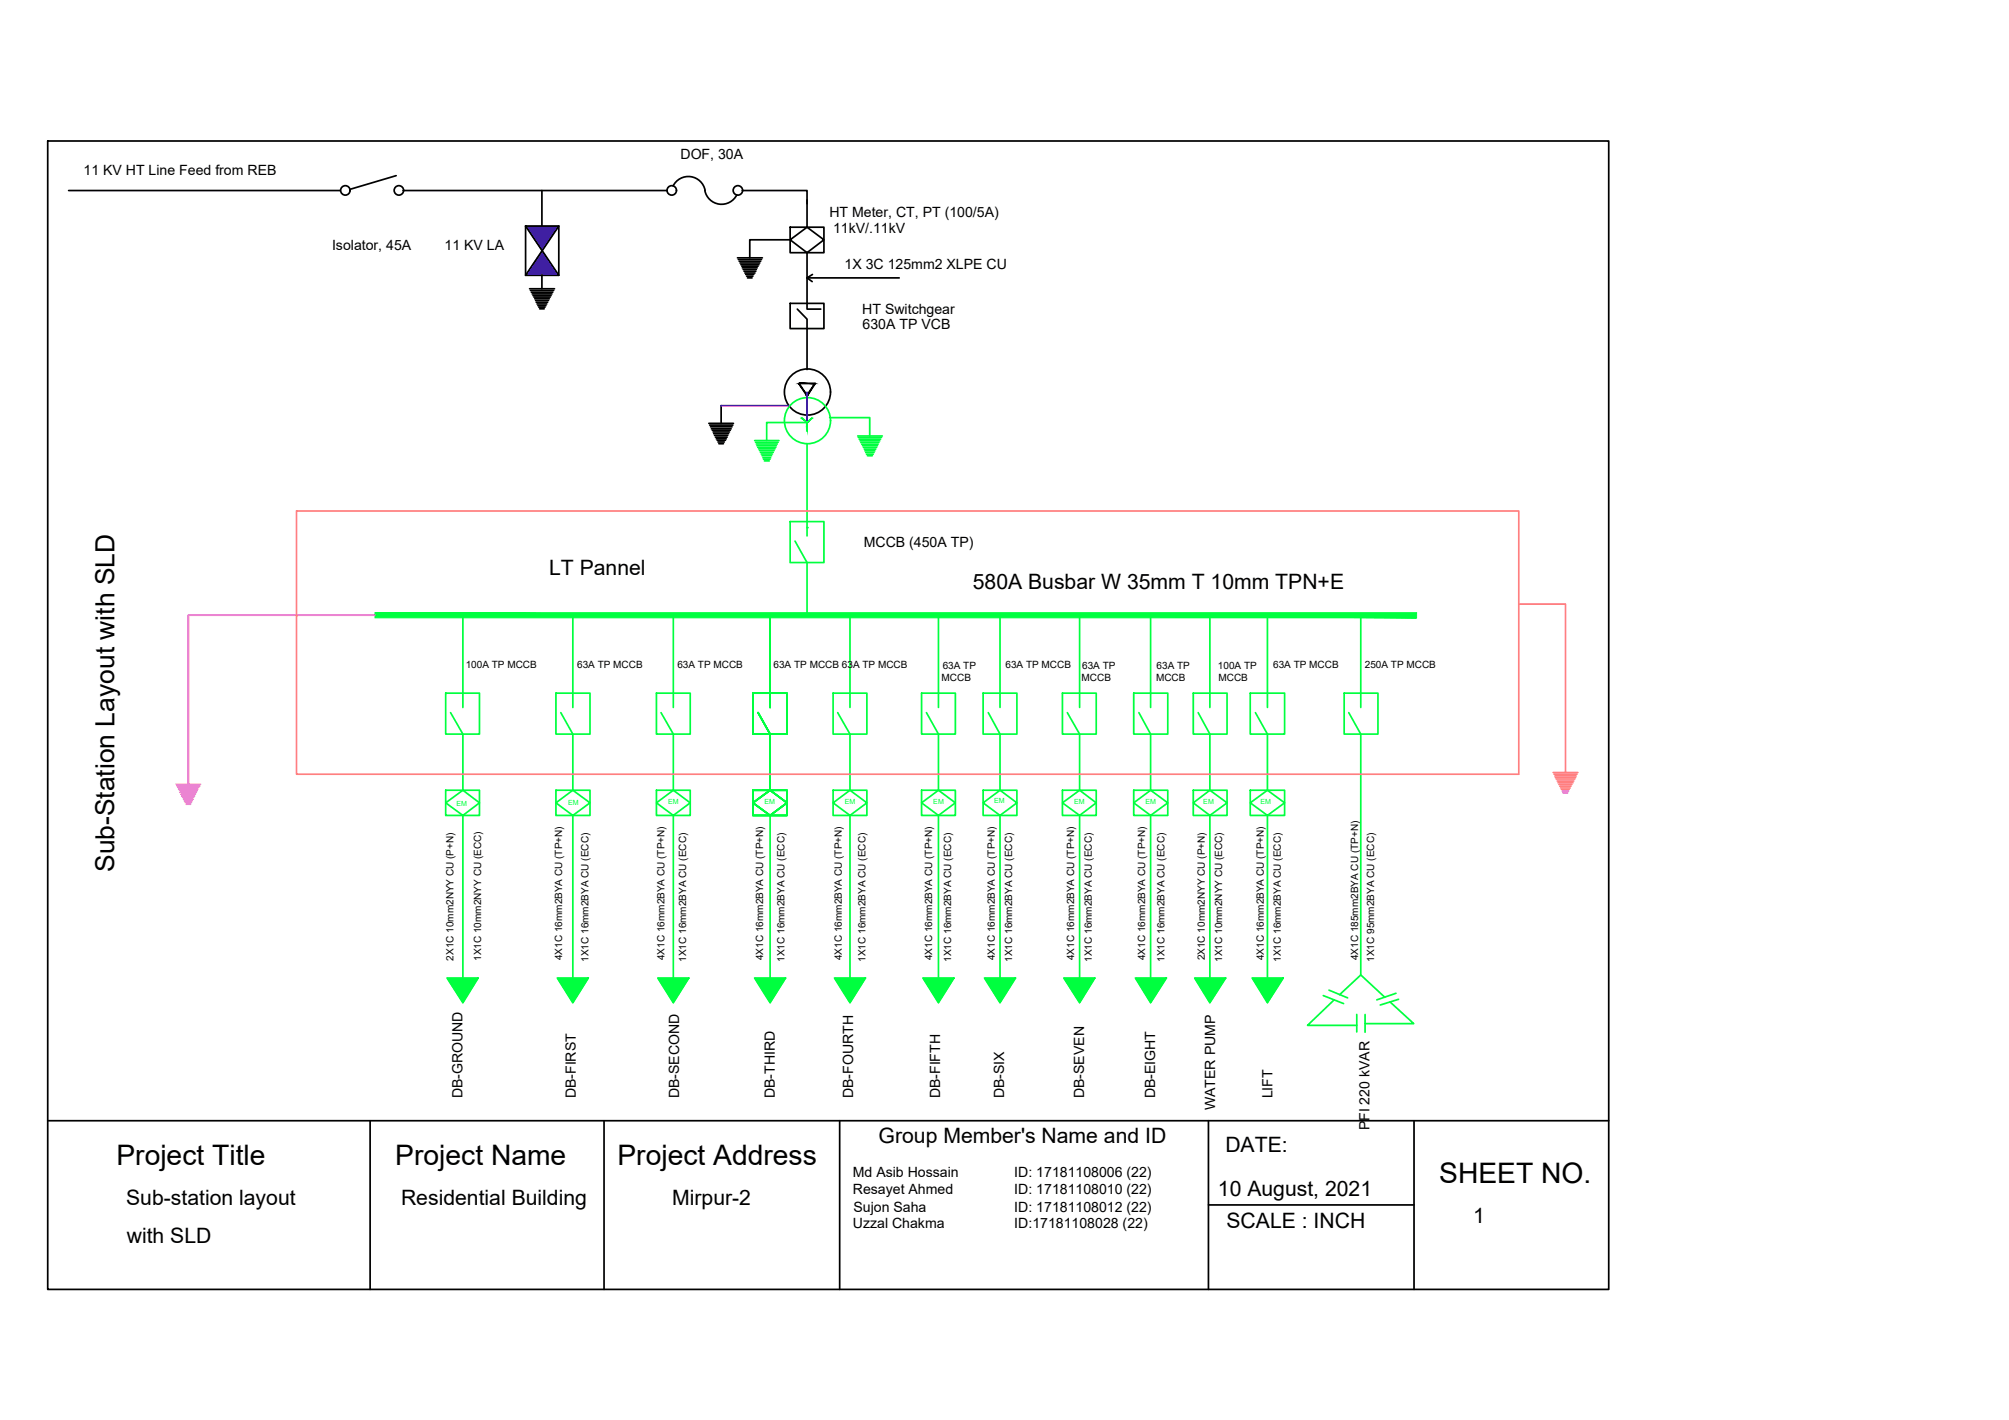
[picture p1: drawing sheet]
<svg xmlns="http://www.w3.org/2000/svg" width="297mm" height="210mm" viewBox="0 0 297 210" stroke-linecap="round" stroke-linejoin="round" font-family="sans-serif">
<!-- layer: PDF_cabol -->
<g fill="#000" stroke="#000" stroke-width=".15">
<path d="M118.1 56.7h.1l1.2 1.7zM118.1 56.7h.1zM120.4 56.7h.2l-1.1 1.7zM120.5 56.7h.1z"/>
<path d="M118.1 56.7l1.1 1.7h.2zM119.2 58.4h.2l-.2 .1z"/>
<path d="M120.4 56.7l-1.2 1.7h.3zM119.2 58.4h.3l-.1 .1z"/>
<path d="M118.1 56.6l2.5 .1v-.1zM118.1 56.6l2.5 .1h-2.5z"/>
</g>
<!-- layer: PDF_Layer1 -->
<g fill="#00ff3f" stroke="#00ff3f" stroke-width=".15">
<path d="M120 61.8v-.1l.1 .1z"/>
<path d="M120 61.8h.1l-.6 .6z"/>
<path d="M118.6 61.7l.1 .1h-.2z"/>
<path d="M118.5 61.8h.2l.7 .6z"/>
<path d="M66.1 144.6h4.6l-2.3 3.6z"/>
<path d="M82.4 144.6h4.6l-2.3 3.6z"/>
<path d="M97.3 144.6h4.5l-2.2 3.6z"/>
<path d="M111.6 144.6h4.5l-2.2 3.6z"/>
<path d="M123.4 144.6h4.6l-2.3 3.6z"/>
<path d="M136.5 144.6h4.5l-2.2 3.6z"/>
<path d="M145.6 144.6h4.5l-2.2 3.6z"/>
<path d="M157.3 144.6h4.6l-2.3 3.6z"/>
<path d="M167.9 144.6h4.6l-2.4 3.6z"/>
<path d="M176.6 144.6h4.6l-2.3 3.6z"/>
<path d="M185.2 144.6h4.5l-2.3 3.6z"/>
<path d="M119.3 62.4h.2l.5-.6zM119.3 62.4h.2l-.1 .1z"/>
<path d="M118.5 61.8l.7 .6h.2zM119.2 62.4h.2l-.1 .1z"/>
<path d="M55.4 90.6l154.1 .7v-.7zM55.4 90.6l154.1 .7h-154.1z"/>
<path d="M119.2 62.5l.2 .6v-.6zM119.2 62.5l.2 .6h-.2zM119.2 63.1l.2 .6v-.6zM119.2 63.1l.2 .6h-.2z"/>
</g>
<!-- layer: PDF_cabol -->
<g fill="none" stroke="#000" stroke-width=".25">
<path d="M10.1 28.2h40.2M58.6 26l-6.9 2M59.6 28.2h39M77.7 33.4h4.9v7.3h-4.9zM77.7 33.4l4.9 7.3M80.1 28.2v5.2M82.6 33.4l-4.9 7.3M99.5 27.5a2.52 2.52 0 0 1 2.6-1.4 2.52 2.52 0 0 1 2.2 2M104.2 28.1a2.52 2.52 0 0 0 2.1 2.1 2.52 2.52 0 0 0 2.6-1.4M109 38.1h3.7M109.2 38.4h3.4M109.3 38.6h3.2"/>
<path d="M109.4 38.9h2.9M109.5 39.1h2.7M109.7 39.3h2.4M109.8 28.2h9.5v1.9M109.8 39.6h2.2M109.9 39.8h1.9M116.8 33.6h5v3.8h-5zM116.8 35.4h-5.9v2.7M119.3 29.6v4l-2.5 1.8 2.5 2 2.5-2-2.5-1.8M119.3 37.4v8.3h2.1M78.3 42.7h3.7M78.4 42.9h3.5"/>
<path d="M78.6 43.2h3.1M78.7 43.4h2.9M78.8 43.7h2.7M78.9 43.9h2.5M79.1 44.2h2.1M79.2 44.4h1.9M79.3 44.7h1.7M79.4 44.9h1.4M79.5 45.2h1.2M79.7 45.4h.9M79.8 45.6h.7M80.1 40.7v2"/>
<path d="M106.6 60v2.6M110 40.1h1.7M110.1 40.4h1.5M110.3 40.6h1.1M110.4 40.8h.9M110.5 41.1h.7M116.8 44.8h5v3.8h-5zM117.9 45.7l1.4 1.5v7.4M119.3 41.1l.8 .5M120.1 40.6l-.8 .5h13.7M104.8 62.6h3.6M104.9 62.8h3.5"/>
<path d="M105.1 63.1h3.1M105.2 63.4h2.9M105.3 63.6h2.7M105.4 63.9h2.5M105.5 64.1h2.2M105.6 64.4h2M105.8 64.6h1.7M105.9 64.9h1.5M106 65.1h1.3M106.2 65.3h.9M106.3 65.6h.7"/>
<circle cx="51.1" cy="28.1" r=".7"/>
<circle cx="59" cy="28.1" r=".7"/>
<circle cx="99.3" cy="28.1" r=".7"/>
<circle cx="109.1" cy="28.1" r=".7"/>
<circle cx="119.4" cy="57.9" r="3.4"/>
</g>
<!-- layer: PDF_window -->
<g fill="#3f00ff" stroke="#3f00ff" stroke-width=".15">
<path d="M77.7 33.4h4.9l-2.5 3.7z"/>
<path d="M80.1 37.1l2.5 3.6h-4.9z"/>
</g>
<!-- layer: PDF_Layer1 -->
<g fill="none" stroke="#00ff3f" stroke-width=".25">
<path d="M111.6 65.1h3.6M111.7 65.4h3.3M111.8 65.6h3.1M111.9 65.9h2.9M112 66.1h2.7M112.2 66.4h2.4M112.3 66.6h2.2M112.4 66.9h1.9M112.6 67.1h1.6M112.7 67.4h1.4M112.8 67.7h1.1M112.9 67.9h1"/>
<path d="M113 68.1h.7M116.8 77.1h5v6.1h-5zM117.5 80l1.8 3.2v7.7M119.3 65.6v13.6M119.3 78h.1M119.3 62.5h-5.9v2.6M122.7 61.7h5.9v2.7M126.8 64.4h3.7M126.9 64.7h3.4M127 64.9h3.2M127.2 65.2h2.9M127.3 65.4h2.6"/>
<path d="M127.4 65.7h2.4M127.5 65.9h2.2M127.7 66.1h1.9M127.8 66.4h1.7M127.9 66.6h1.5M128 66.9h1.2M128.1 67.2h1M128.3 67.4h.7M68.4 90.9v13.7M84.7 90.9v13.7M99.6 90.9v13.7M113.9 90.9v13.7z"/>
<path d="M125.7 90.9v13.7M138.8 90.9v13.7M147.9 90.9v13.7M159.6 90.9v13.7M170.1 90.9v13.7M178.9 90.9v13.7M187.4 90.9v13.7M201.2 90.9v13.7M65.9 102.5h5v6h-5zM65.9 116.8h5v3.7h-5zM66.6 105.3l1.8 3.2v8.3l2.5 1.9-2.5 1.8-2.5-1.8 2.5-1.9M82.2 102.5h5v6h-5z"/>
<path d="M82.2 116.8h5v3.7h-5zM82.2 118.7l2.5-1.9 2.5 1.9-2.5 1.8zM82.9 105.3l1.8 3.2v8.3M97.1 102.5h5v6h-5zM97.1 116.8h5v3.7h-5zM97.1 118.7l2.5-1.9 2.5 1.9-2.5 1.8zM97.7 105.3l1.9 3.2v8.3M111.3 102.5h5.1v6h-5.1zM111.3 116.8h5.1v3.7h-5.1zM111.3 118.7l2.6-1.9 2.5 1.9-2.5 1.8zM112.1 105.3l1.8 3.2v8.3l2.5 1.9-2.5 1.8-2.6-1.8 2.6-1.9v-8.3zM112.1 105.3l1.8 3.2v8.3l2.5 1.9-2.5 1.8-2.6-1.8 2.6-1.9-2.6 1.9 2.6 1.8 2.5-1.8-2.5-1.9v-8.3z"/>
<path d="M123.2 102.5h5v6h-5zM123.2 116.8h5v3.7h-5zM123.2 118.7l2.5-1.9 2.5 1.9-2.5 1.8zM123.9 105.3l1.8 3.2v8.3M136.3 102.5h5v6h-5zM136.3 116.8h5v3.7h-5zM137 105.3l1.8 3.2v8.3l2.5 1.9-2.5 1.8-2.5-1.8 2.5-1.9M145.4 102.5h5v6h-5zM145.4 116.8h5v3.7h-5zM145.4 118.7l2.5-1.9 2.5 1.9-2.5 1.8zM146.1 105.3l1.8 3.2v8.3M157.1 102.5h5v6h-5z"/>
<path d="M157.1 116.8h5v3.7h-5zM157.8 105.3l1.8 3.2v8.3l2.5 1.9-2.5 1.8-2.5-1.8 2.5-1.9M167.6 102.5h5.1v6h-5.1zM167.6 116.8h5.1v3.7h-5.1zM168.4 105.3l1.7 3.2v8.3l2.6 1.9-2.6 1.8-2.5-1.8 2.5-1.9M176.4 102.5h5v6h-5zM176.4 116.8h5v3.7h-5zM176.4 118.7l2.5-1.9 2.5 1.9-2.5 1.8zM177.2 105.3l1.7 3.2v8.3M184.9 102.5h5v6h-5zM184.9 116.8h5v3.7h-5zM185.6 105.3l1.8 3.2v8.3l2.5 1.9-2.5 1.8-2.5-1.8 2.5-1.9"/>
<path d="M198.7 102.5h5v6h-5zM199.4 105.3l1.8 3.2v35.6l-3.1 2.9M68.4 120.5v24.1M84.7 120.5v24.1M99.6 120.5v24.1M113.9 120.5v24.1M125.7 120.5v24.1M138.8 120.5v24.1M147.9 120.5v24.1M159.6 120.5v24.1M170.1 120.5v24.1M178.9 120.5v24.1"/>
<path d="M187.4 120.5v24.1M66.1 144.6h4.6l-2.3 3.6zM82.4 144.6h4.6l-2.3 3.6zM97.3 144.6h4.5l-2.2 3.6zM111.6 144.6h4.5l-2.2 3.6zM123.4 144.6h4.6l-2.3 3.6zM136.5 144.6h4.5l-2.2 3.6zM145.6 144.6h4.5l-2.2 3.6zM157.3 144.6h4.6l-2.3 3.6zM167.9 144.6h4.6l-2.4 3.6zM176.6 144.6h4.6l-2.3 3.6zM185.2 144.6h4.5l-2.3 3.6z"/>
<path d="M195.7 147.2l3 1.2M196.5 146.4l2.7 1.1M197.3 147.8l-4 3.8h7.3M200.6 150v2.5M201.2 144.1l3.6 3.3M201.8 150v2.6M205.5 148.1l3.5 3.2h-7.2M206.4 146.8l-2.8 1M206.8 147.7l-2.7 .9"/>
<circle cx="119.4" cy="62.2" r="3.4"/>
</g>
<!-- layer: PDF_window -->
<path d="M106.6 60h10M119.3 58.8v1.9M119.3 58v4.2" fill="none" stroke="#3f00ff" stroke-width=".25"/>
<path d="M119.3 61.4h.1" fill="none" stroke="#3f00ff" stroke-width=".15"/>
<!-- layer: PDF_block -->
<path d="M55.4 90.9h-27.6v25" fill="none" stroke="#ff00bf" stroke-width=".25"/>
<!-- layer: PDF_hatch -->
<g fill="none" stroke="#df7fff" stroke-width=".25">
<path d="M26 115.9h3.7M26.1 116.2h3.5M26.3 116.4h3.1M26.4 116.6h2.9M26.5 116.9h2.7M26.6 117.2h2.4M26.7 117.4h2.2M26.9 117.7h1.9M27 117.9h1.6M27.1 118.1h1.5M27.2 118.4h1.2M27.4 118.6h.9"/>
<path d="M27.5 118.9h.7M231 116.9h.9M231.1 117.2h.7"/>
</g>
<!-- layer: PDF_GND -->
<g fill="none" stroke="#ff7f7f" stroke-width=".25">
<path d="M43.8 75.5h180.8v38.9h-180.8zM224.6 89.3h6.9v24.9M229.6 114.2h3.7M229.8 114.4h3.4M229.9 114.7h3.1M230 114.9h2.9M230.1 115.2h2.7M230.2 115.5h2.5M230.4 115.7h2.2M230.5 116h1.9M230.6 116.2h1.7M230.7 116.5h1.4"/>
<path d="M230.9 116.7h1.1"/>
</g>
<!-- layer: PDF_0 -->
<path d="M7.1 20.8h230.8v169.8h-230.8zM7.1 165.7h230.8M54.7 165.7v24.9M89.3 165.7v24.9M124.1 165.7v24.9M178.7 165.7v24.9M178.7 178.1h30.4M209.1 165.7v24.9" fill="none" stroke="#000" stroke-width=".25"/>
<g font-size="4.2">
<text x="17.2" y="172.3">Project Title</text>
<text x="58.4" y="172.3">Project Name</text>
<text x="91.3" y="172.3">Project Address</text>
<text x="212.8" y="174.8">SHEET NO.</text>
</g>
<text font-size="3.9" x="16.9" y="128.9" transform="rotate(-90 16.9 128.9)">Sub-Station Layout with SLD</text>
<g font-size="3.1">
<text x="81.2" y="85.1">LT Pannel</text>
<text x="143.8" y="87">580A Busbar W 35mm T 10mm TPN+E</text>
<text x="129.9" y="169">Group Member's Name and ID</text>
<text x="181.2" y="170.3">DATE:</text>
<text x="18.7" y="178.2">Sub-station layout</text>
<text x="59.3" y="178.2">Residential Building</text>
<text x="99.4" y="178.2">Mirpur-2</text>
<text x="180.1" y="176.8">10 August, 2021</text>
<text x="18.7" y="183.8">with SLD</text>
<text x="181.3" y="181.5">SCALE : INCH</text>
<text x="217.8" y="180.7">1</text>
</g>
<g font-size="2.1">
<text x="100.6" y="23.6">DOF, 30A</text>
<text x="12.3" y="25.8">11 KV HT Line Feed from REB</text>
<text x="122.6" y="32">HT Meter, CT, PT (100/5A)</text>
<text x="123.2" y="34.5">11kV/.11kV</text>
<text x="49.1" y="37">Isolator, 45A</text>
<text x="65.7" y="37">11 KV LA</text>
<text x="124.9" y="39.8">1X 3C 125mm2 XLPE CU</text>
<text x="127.5" y="46.4">HT Switchgear</text>
<text x="127.5" y="48.7">630A TP VCB</text>
<text x="127.7" y="80.9">MCCB (450A TP)</text>
<text x="68.4" y="162.4" transform="rotate(-90 68.4 162.4)">DB-GROUND</text>
<text x="85.2" y="162.4" transform="rotate(-90 85.2 162.4)">DB-FIRST</text>
<text x="100.4" y="162.4" transform="rotate(-90 100.4 162.4)">DB-SECOND</text>
<text x="114.5" y="162.4" transform="rotate(-90 114.5 162.4)">DB-THIRD</text>
<text x="126.1" y="162.4" transform="rotate(-90 126.1 162.4)">DB-FOURTH</text>
<text x="139" y="162.4" transform="rotate(-90 139 162.4)">DB-FIFTH</text>
<text x="148.4" y="162.4" transform="rotate(-90 148.4 162.4)">DB-SIX</text>
<text x="160.3" y="162.4" transform="rotate(-90 160.3 162.4)">DB-SEVEN</text>
<text x="170.8" y="162.4" transform="rotate(-90 170.8 162.4)">DB-EIGHT</text>
<text x="179.7" y="164.1" transform="rotate(-90 179.7 164.1)">WATER PUMP</text>
<text x="188.2" y="162.4" transform="rotate(-90 188.2 162.4)">LIFT</text>
<text x="202.5" y="167.1" transform="rotate(-90 202.5 167.1)">PFI 220 kVAR</text>
<text x="126.1" y="174">Md Asib Hossain</text>
<text x="126.1" y="176.5">Resayet Ahmed</text>
<text x="126.2" y="179.1">Sujon Saha</text>
<text x="150" y="174">ID: 17181108006 (22)</text>
<text x="150" y="176.5">ID: 17181108010 (22)</text>
<text x="150" y="179.1">ID: 17181108012 (22)</text>
<text x="126.1" y="181.6">Uzzal Chakma</text>
<text x="150" y="181.6">ID:17181108028 (22)</text>
</g>
<g font-size="1.5">
<text x="68.9" y="98.7">100A TP MCCB</text>
<text x="85.3" y="98.7">63A TP MCCB</text>
<text x="100.1" y="98.7">63A TP MCCB</text>
<text x="114.4" y="98.7">63A TP MCCB 63A TP MCCB</text>
<text x="139.2" y="100.6">MCCB</text>
<text x="139.4" y="98.9">63A TP</text>
<text x="148.7" y="98.7">63A TP MCCB</text>
<text x="159.9" y="100.6">MCCB</text>
<text x="160" y="98.9">63A TP</text>
<text x="170.9" y="100.6">MCCB</text>
<text x="171" y="98.9">63A TP</text>
<text x="180.1" y="98.9">100A TP</text>
<text x="180.2" y="100.6">MCCB</text>
<text x="188.2" y="98.7">63A TP MCCB</text>
<text x="201.8" y="98.7">250A TP MCCB</text>
<text x="67" y="142" transform="rotate(-90 67 142)">2X1C 10mm2NYY CU (P+N)</text>
<text x="71.1" y="142" transform="rotate(-90 71.1 142)">1X1C 10mm2NYY CU (ECC)</text>
<text x="83.1" y="141.9" transform="rotate(-90 83.1 141.9)">4X1C 16mm2BYA CU (TP+N)</text>
<text x="87" y="142.2" transform="rotate(-90 87 142.2)">1X1C 16mm2BYA CU (ECC)</text>
<text x="98.2" y="141.9" transform="rotate(-90 98.2 141.9)">4X1C 16mm2BYA CU (TP+N)</text>
<text x="101.5" y="142.2" transform="rotate(-90 101.5 142.2)">1X1C 16mm2BYA CU (ECC)</text>
<text x="112.8" y="141.9" transform="rotate(-90 112.8 141.9)">4X1C 16mm2BYA CU (TP+N)</text>
<text x="116" y="142.2" transform="rotate(-90 116 142.2)">1X1C 16mm2BYA CU (ECC)</text>
<text x="124.4" y="141.9" transform="rotate(-90 124.4 141.9)">4X1C 16mm2BYA CU (TP+N)</text>
<text x="128" y="142.2" transform="rotate(-90 128 142.2)">1X1C 16mm2BYA CU (ECC)</text>
<text x="137.8" y="141.9" transform="rotate(-90 137.8 141.9)">4X1C 16mm2BYA CU (TP+N)</text>
<text x="140.6" y="142.2" transform="rotate(-90 140.6 142.2)">1X1C 16mm2BYA CU (ECC)</text>
<text x="147.1" y="141.9" transform="rotate(-90 147.1 141.9)">4X1C 16mm2BYA CU (TP+N)</text>
<text x="149.7" y="142.2" transform="rotate(-90 149.7 142.2)">1X1C 16mm2BYA CU (ECC)</text>
<text x="158.8" y="141.9" transform="rotate(-90 158.8 141.9)">4X1C 16mm2BYA CU (TP+N)</text>
<text x="161.4" y="142.2" transform="rotate(-90 161.4 142.2)">1X1C 16mm2BYA CU (ECC)</text>
<text x="169.3" y="141.9" transform="rotate(-90 169.3 141.9)">4X1C 16mm2BYA CU (TP+N)</text>
<text x="172.2" y="142.2" transform="rotate(-90 172.2 142.2)">1X1C 16mm2BYA CU (ECC)</text>
<text x="178.1" y="142" transform="rotate(-90 178.1 142)">2X1C 10mm2NYY CU (P+N)</text>
<text x="180.7" y="142.2" transform="rotate(-90 180.7 142.2)">1X1C 10mm2NYY CU (ECC)</text>
<text x="186.9" y="141.9" transform="rotate(-90 186.9 141.9)">4X1C 16mm2BYA CU (TP+N)</text>
<text x="189.4" y="142.2" transform="rotate(-90 189.4 142.2)">1X1C 16mm2BYA CU (ECC)</text>
<text x="200.8" y="141.9" transform="rotate(-90 200.8 141.9)">4X1C 185mm2BYA CU (TP+N)</text>
<text x="203.2" y="142.2" transform="rotate(-90 203.2 142.2)">1X1C 95mm2BYA CU (ECC)</text>
</g>
<g font-size="1" fill="#00ff3f">
<text x="67.5" y="119.1">EM</text>
<text x="84" y="119">EM</text>
<text x="98.8" y="118.8">EM</text>
<text x="113" y="118.8">EM</text>
<text x="124.9" y="118.8">EM</text>
<text x="138" y="118.8">EM</text>
<text x="147" y="118.8">EM</text>
<text x="158.8" y="118.8">EM</text>
<text x="169.4" y="118.8">EM</text>
<text x="177.9" y="118.8">EM</text>
<text x="186.4" y="118.8">EM</text>
</g>
</svg>
